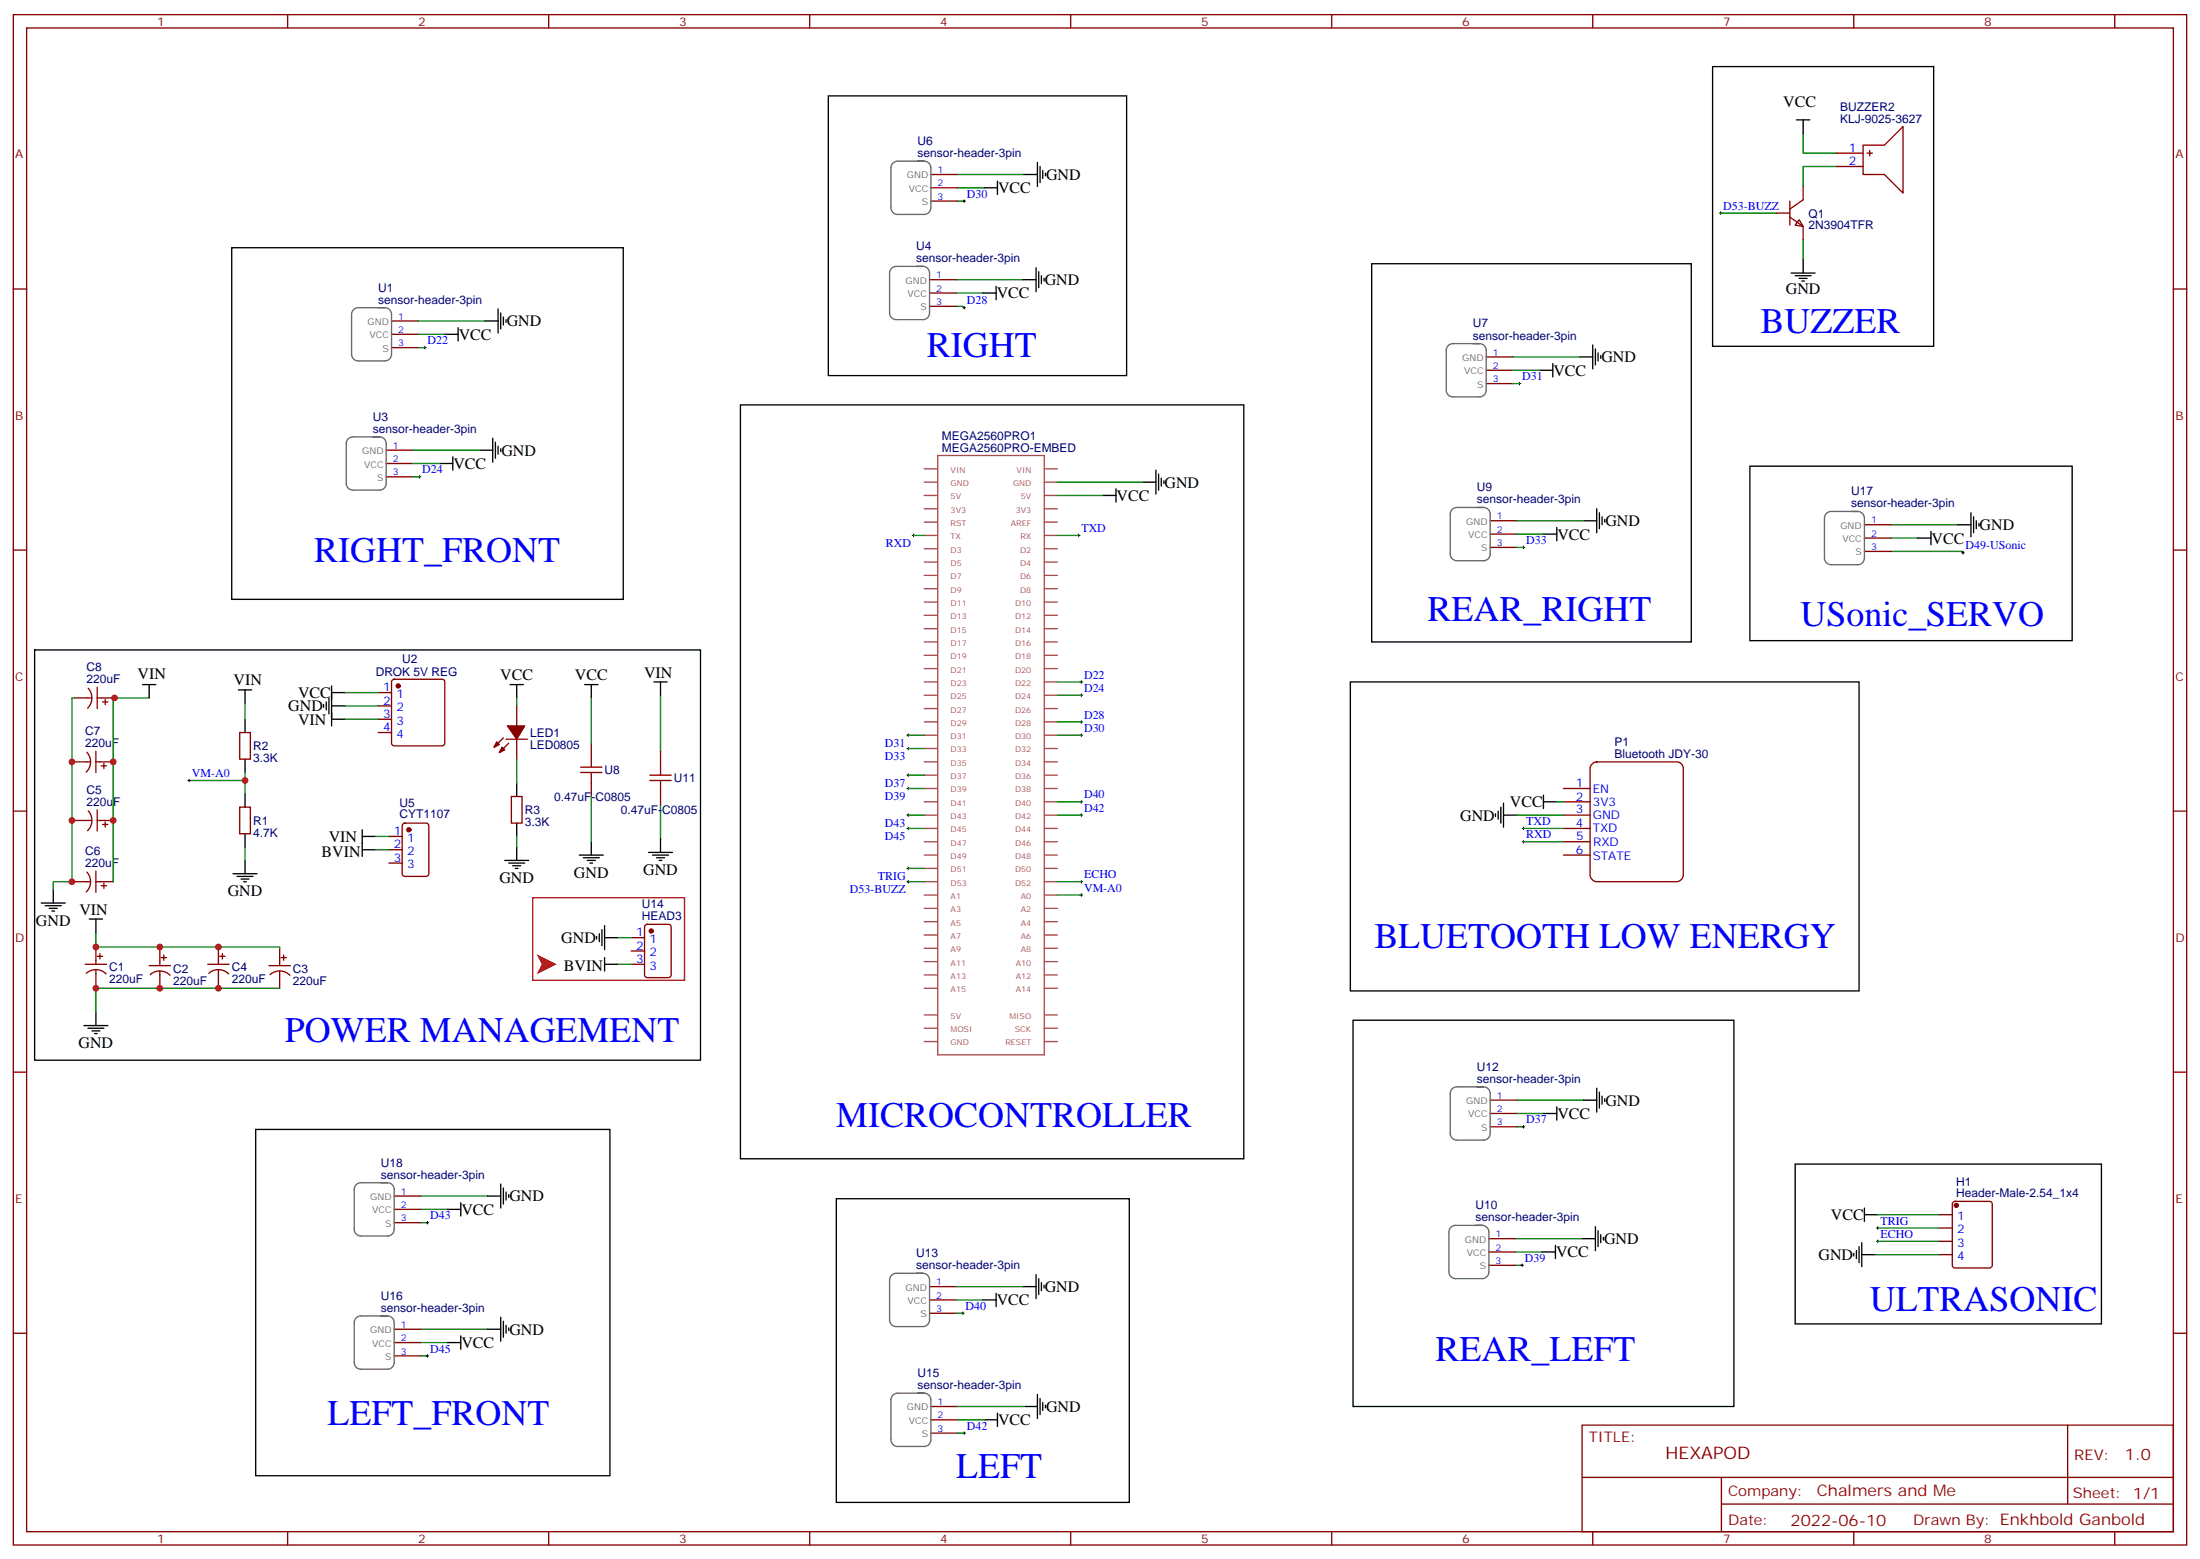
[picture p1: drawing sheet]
<svg xmlns="http://www.w3.org/2000/svg" width="583mm" height="413mm" viewBox="0 0 583 413" stroke-linecap="round" stroke-linejoin="round" font-family="sans-serif">
<g fill="none" stroke="#870000" stroke-width=".35">
<path d="M3.5 3.9h575.8v405.3h-575.8zM7.1 7.4h568.6v398.3h-568.6zM76.2 3.9v3.5M145.3 3.9v3.5M214.5 3.9v3.5M283.6 3.9v3.5M352.8 3.9v3.5M421.9 3.9v3.5M491.1 3.9v3.5M560.2 3.9v3.5M246.6 46.2h7M246.6 49.7h7"/>
<path d="M246.6 53.3h7M3.5 76.6h3.6M246.2 74.1h7.1M246.2 77.6h7.1M575.7 76.6h3.6M103.7 85h7.1M103.7 88.5h7.1M103.7 92.1h7.1M246.2 81.1h7.1M393.7 94.5h7.1M393.7 98.1h7.1M102.3 119.2h7.1"/>
<path d="M393.7 101.6h7.1M102.3 122.8h7.1M102.3 126.3h7.1M394.8 137.9h7M3.5 145.7h3.6M394.8 141.5h7M394.8 145h7M575.7 145.7h3.6M63.5 194h2.8v7.1h-2.8zM100.2 183.4h3.5M100.2 187h3.5M100.2 190.5h3.5"/>
<path d="M100.2 194h3.5M104 180.1l.4-.2h12.7a.71 .71 0 0 1 .7 .7v16.2l-.2 .5-.5 .3h-12.7l-.5-.3-.2-.5v-16.2zM133.3 195.4l-2.4 2.5M134.1 195.8h5.6M134.8 196.8l-2.5 2.5M136.9 187v5.3M136.9 195.8v5.3M156.6 196.8v3.6M175 199v3.5M3.5 214.8h3.6M63.5 213.8h2.8v7h-2.8zM106.8 218.2l.4-.2h5.7a.71 .71 0 0 1 .7 .7l-.1 13-.6 .4h-5.7l-.5-.2-.2-.5v-12.7z"/>
<path d="M135.5 211h2.8v7h-2.8zM156.6 207.4v3.6M175 209.5v3.6M414.2 208.8h7M414.2 212.4h7M414.2 215.9h7M414.2 219.4h7M421.8 202.3l1.2-.5h21.1a1.76 1.76 0 0 1 1.8 1.8v28.2a1.89 1.89 0 0 1-1.8 1.7h-21.1a1.89 1.89 0 0 1-1.8-1.7v-28.2zM575.7 214.8h3.6M103 221.5h3.5M103 225.1h3.5M103 228.6h3.5"/>
<path d="M414.2 223h7M414.2 226.5h7M167.2 248.4h3.5M167.2 251.9h3.5M167.2 255.4h3.5M171 245l.4-.2h5.7a.71 .71 0 0 1 .7 .7l-.1 13-.6 .4h-5.7l-.4-.2-.3-.5v-12.7zM3.5 284h3.6M394.8 291.4h7M394.8 294.9h7M394.8 298.4h7M575.7 284h3.6M104.4 316.8h7.1"/>
<path d="M104.4 320.3h7.1M104.4 323.8h7.1M394.4 328.1h7.1M394.4 331.6h7.1M394.4 335.1h7.1M3.5 353.1h3.6M104.4 352.1h7.1M104.4 355.6h7.1M104.4 359.1h7.1M246.2 340.8h7.1M246.2 344.3h7.1M246.2 347.8h7.1"/>
<path d="M575.7 353.1h3.6M246.6 372.5h7M246.6 376.1h7M246.6 379.6h7M419.1 377.5h156.6v28.2h-156.6zM547.7 377.5v20.9M419.1 391.3h156.5M456 398.4h119.6M456 391.3v14.1M76.2 405.7v3.5M145.3 405.7v3.5M214.5 405.7v3.5"/>
<path d="M283.6 405.7v3.5M352.8 405.7v3.5M421.9 405.7v3.5M491.1 405.7v3.5M560.2 405.7v3.5"/>
</g>
<path d="M243.1 42.7h1.7h-7a1.76 1.76 0 0 0-1.8 1.7v10.6a1.76 1.76 0 0 0 1.8 1.8h7a1.76 1.76 0 0 0 1.8-1.8v-10.6a1.76 1.76 0 0 0-1.8-1.7M242.7 70.6h1.8h-7.1a1.76 1.76 0 0 0-1.7 1.7v10.6a1.76 1.76 0 0 0 1.7 1.8h7.1a1.76 1.76 0 0 0 1.7-1.8v-10.6a1.76 1.76 0 0 0-1.7-1.7M100.2 81.5h1.8h-7.1a1.76 1.76 0 0 0-1.8 1.8v10.5a1.76 1.76 0 0 0 1.8 1.8h7.1a1.76 1.76 0 0 0 1.7-1.8v-10.5a1.76 1.76 0 0 0-1.7-1.8M390.2 91h1.7h-7a1.76 1.76 0 0 0-1.8 1.8v10.6a1.76 1.76 0 0 0 1.8 1.7h7a1.76 1.76 0 0 0 1.8-1.7v-10.6a1.76 1.76 0 0 0-1.8-1.8M98.8 115.7h1.7h-7a1.76 1.76 0 0 0-1.8 1.8v10.6a1.76 1.76 0 0 0 1.8 1.7h7a1.76 1.76 0 0 0 1.8-1.7v-10.6a1.76 1.76 0 0 0-1.8-1.8M391.2 134.4h1.8h-7.1a1.76 1.76 0 0 0-1.7 1.8v10.6a1.76 1.76 0 0 0 1.7 1.7h7.1a1.76 1.76 0 0 0 1.8-1.7v-10.6a1.76 1.76 0 0 0-1.8-1.8M391.2 287.9h1.8h-7.1a1.76 1.76 0 0 0-1.7 1.7v10.6a1.76 1.76 0 0 0 1.7 1.8h7.1a1.76 1.76 0 0 0 1.8-1.8v-10.6a1.76 1.76 0 0 0-1.8-1.7M100.9 313.3h1.8h-7.1a1.76 1.76 0 0 0-1.8 1.7v10.6a1.76 1.76 0 0 0 1.8 1.8h7.1a1.76 1.76 0 0 0 1.7-1.8v-10.6a1.76 1.76 0 0 0-1.7-1.7M242.7 337.3h1.8h-7.1a1.76 1.76 0 0 0-1.7 1.7v10.6a1.76 1.76 0 0 0 1.7 1.8h7.1a1.76 1.76 0 0 0 1.7-1.8v-10.6a1.76 1.76 0 0 0-1.7-1.7M390.9 324.6h1.7h-7a1.76 1.76 0 0 0-1.8 1.7v10.6a1.76 1.76 0 0 0 1.8 1.8h7a1.76 1.76 0 0 0 1.8-1.8v-10.6a1.76 1.76 0 0 0-1.8-1.7M100.9 348.5h1.8h-7.1a1.76 1.76 0 0 0-1.8 1.8v10.6a1.76 1.76 0 0 0 1.8 1.8h7.1a1.76 1.76 0 0 0 1.7-1.8v-10.6a1.76 1.76 0 0 0-1.7-1.8M243.1 369h1.7h-7a1.76 1.76 0 0 0-1.8 1.8v10.6a1.76 1.76 0 0 0 1.8 1.7h7a1.76 1.76 0 0 0 1.8-1.7v-10.6a1.76 1.76 0 0 0-1.8-1.8" fill="none" stroke="#666" stroke-width=".35"/>
<g fill="none" stroke="#000" stroke-width=".35">
<path d="M219.4 25.4h79v74.1h-79zM260.7 49.7h3.5M264.2 48v3.5M271.3 46.2h3.5M274.8 43v6.4M275.5 44.1v4.2M276.2 45.2v2.1M276.9 45.9v.7M61.4 65.6h103.7v93.1h-103.7zM260.3 77.6h3.6M263.9 75.8v3.6M270.9 74.1h3.6"/>
<path d="M274.5 70.9v6.4M275.2 72v4.2M275.9 73v2.1M276.6 73.7v.7M363.4 69.8h84.6v100.2h-84.6zM117.8 88.5h3.6M121.4 86.8v3.5M128.4 85h3.5M131.9 81.8v6.4M132.6 82.9v4.2M133.3 84v2.1M134.1 84.7v.7"/>
<path d="M407.8 98.1h3.5M411.3 96.3v3.5M418.4 94.5h3.5M421.9 91.4v6.3M422.6 92.4v4.3M423.3 93.5v2.1M424 94.2v.7M127 119.2h3.5M130.5 116.1v6.3M131.2 117.1v4.3M131.9 118.2v2.1M132.6 118.9v.7"/>
<path d="M196.1 107.2h133.4v199.7h-133.4zM116.4 122.8h3.5M119.9 121v3.5M292.1 131.2h3.5M295.6 129.5v3.5M302.7 127.7h3.5M306.2 124.5v6.4M306.9 125.6v4.2M307.6 126.6v2.2M308.3 127.4v.7M412.4 139.7v3.5M419.5 137.9h3.5"/>
<path d="M423 134.8v6.3M423.7 135.8v4.3M424.4 136.9v2.1M425.1 137.6v.7M408.9 141.5h3.5M9.2 172.2h176.4v108.6h-176.4zM63.1 182.7h3.6M64.9 182.7v3.6M64.9 190.5v3.5M85.7 186.6v.7M86.4 185.9v2.1M87.1 184.9v4.2"/>
<path d="M87.8 190.5h3.6M87.8 181.7v10.6M87.8 183.4h3.6M87.8 187h3.6M135.1 181.3h3.5M136.9 181.3v3.6M154.9 181.3h3.5M156.6 181.3v3.6M173.2 180.6h3.5M175 180.6v3.5M357.7 180.6h134.8v81.9h-134.8zM64.9 201.1v3.5"/>
<path d="M64.9 210.3v3.5M96 219.8v7M136.9 207.4v3.6M136.9 218v3.5M396.2 215.5v.8M396.9 214.8v2.2M397.6 213.8v4.2M398.3 215.9h3.5M398.3 212.7v6.4M408.9 212.4h3.5M408.9 210.6v3.5M61.7 231.4h6.4"/>
<path d="M62.8 232.1h4.2M63.9 232.8h2.1M64.6 233.5h.7M64.9 220.8v3.6M64.9 227.9v3.5M96 221.5h3.5M96 225.1h3.5M133.7 227.9h6.4M134.8 228.6h4.2M135.8 229.3h2.1M136.5 230h.7M136.9 224.4v3.5"/>
<path d="M153.5 226.5h6.3M154.5 227.2h4.2M155.6 227.9h2.1M156.3 228.6h.7M156.6 223v3.5M171.8 225.8h6.4M172.9 226.5h4.2M173.9 227.2h2.1M174.6 227.9h.7M175 222.2v3.6M158 248v.7M158.7 247.3v2.1"/>
<path d="M159.5 246.2v4.3M160.2 255.4h3.5M160.2 245.2v6.3M160.2 253.6v3.6M160.2 248.4h3.5M358.4 270.2h100.9v102.3h-100.9zM67.7 299.2h93.9v91.7h-93.9zM408.9 294.9h3.5M412.4 293.2v3.5M419.5 291.4h3.5M423 288.2v6.4M423.7 289.3v4.2"/>
<path d="M424.4 290.3v2.2M425.1 291v.7M122.1 318.6v3.5M129.1 316.8h3.5M132.6 313.6v6.4M133.3 314.7v4.2M134.1 315.7v2.2M134.8 316.4v.7M221.5 317.5h77.7v80.4h-77.7zM118.5 320.3h3.6M274.5 337.6v6.4M275.2 338.7v4.2"/>
<path d="M275.9 339.7v2.1M408.5 331.6h3.5M412 329.8v3.6M419.1 328.1h3.5M422.6 324.9v6.4M423.3 326v4.2M424 327v2.1M424.7 327.7v.7M118.5 355.6h3.6M122.1 353.8v3.6M129.1 352.1h3.5M132.6 348.9v6.3"/>
<path d="M133.3 350v4.2M134.1 351v2.1M134.8 351.7v.7M260.3 344.3h3.6M263.9 342.5v3.6M270.9 340.8h3.6M276.6 340.4v.7M260.7 376.1h3.5M264.2 374.3v3.5M271.3 372.5h3.5M274.8 369.4v6.3M275.5 370.4v4.2"/>
<path d="M276.2 371.5v2.1M276.9 372.2v.7"/>
</g>
<g fill="none" stroke="#000" stroke-width=".26">
<path d="M112.2 92.1h.7M112.5 91.7v.7M402.2 101.6h.7M402.5 101.2v.8M110.8 126.3h.7M111.1 125.9v.7M241.7 141.8h.7M242 141.5v.7M285.4 141.8h.7M285.8 141.5v.7M403.2 145h.7M403.6 144.6v.7"/>
<path d="M240.2 194.7h.7M240.2 198.3h.7M240.6 194.4v.7M240.6 197.9v.7M286.1 180.6h.7M286.1 184.1h.7M286.1 194.7h.7M286.1 191.2h.7M286.5 180.3v.7M286.5 183.8v.7M286.5 190.9v.7M286.5 194.4v.7"/>
<path d="M240.2 219.4h.7M240.2 205.3h.7M240.2 208.8h.7M240.2 215.9h.7M240.6 205v.7M240.6 208.5v.7M240.6 215.5v.8M240.6 219.1v.7M286.1 212.4h.7M286.1 215.9h.7M286.5 212v.7M286.5 215.5v.8"/>
<path d="M403.2 219.4h.7M403.6 219.1v.7M403.2 223h.7M403.6 222.6v.7M403.2 298.4h.7M403.6 298.1v.7M112.9 323.8h.7M113.2 323.5v.7M402.9 335.1h.7M403.2 334.8v.7M112.9 359.1h.7M113.2 358.8v.7"/>
<path d="M254.7 347.8h.7M255.1 347.5v.7M255.1 379.6h.7M255.4 379.2v.7"/>
</g>
<g fill="none" stroke="#008700" stroke-width=".35">
<path d="M253.6 49.7h7.1M253.6 46.2h17.7M253.6 53.3h1.8M253.3 77.6h7M253.3 74.1h17.6M110.8 92.1h1.7M110.8 85h17.6M110.8 88.5h7M253.3 81.1h1.8l.3 .4M400.8 94.5h17.6M400.8 98.1h7M109.4 119.2h17.6"/>
<path d="M400.8 101.6h1.7M109.4 126.3h1.7M109.4 122.8h7M280.1 131.2h12M280.1 127.7h22.6M401.8 137.9h17.7M242 141.8h2.8M280.1 141.8h5.7M401.8 145h1.8M401.8 141.5h7.1M64.9 186.3v4.2M91.4 190.5h8.8"/>
<path d="M91.4 183.4h8.8M91.4 187h8.8M136.9 184.9v2.1M156.6 184.9v11.9M175 184.1v14.9M240.6 194.7h4.2M240.6 198.3h4.2M280.1 191.2h6.4M280.1 194.7h6.4M280.1 184.1h6.4M280.1 180.6h6.4M50.1 206.7h14.8"/>
<path d="M64.9 204.6v5.7M136.9 201.1v6.3M156.6 211v12M175 213.1v9.1M240.6 219.4h4.2M240.6 215.9h4.2M240.6 205.3h4.2M240.6 208.8h4.2M280.1 215.9h6.4M280.1 212.4h6.4M401.8 215.9h12.4M403.6 219.4h10.6"/>
<path d="M412.4 212.4h1.8M64.9 224.4v3.5M99.5 225.1h3.5M99.5 221.5h3.5M136.9 221.5v2.9M403.6 223h10.6M163.7 248.4h3.5M163.7 255.4h3.5M401.8 294.9h7.1M401.8 291.4h17.7M401.8 298.4h1.8M111.5 316.8h17.6"/>
<path d="M111.5 320.3h7M111.5 323.8h1.7M401.5 331.6h7M401.5 328.1h17.6M401.5 335.1h1.7M111.5 355.6h7M111.5 352.1h17.6M111.5 359.1h1.7M253.3 347.8h1.8M253.3 340.8h17.6M253.3 344.3h7M253.6 379.6h1.8"/>
<path d="M253.6 372.5h17.7M253.6 376.1h7.1"/>
</g>
<g fill="#870000" stroke="#870000" stroke-width=".35">
<path d="M134.4 192.3h4.6l-2.1 3.5z"/>
<path d="M131.6 196.5l.7 .7-1.4 .7z"/>
<path d="M133 197.9l.7 .7-1.4 .7z"/>
<circle cx="105.5" cy="181.7" r=".53"/>
<circle cx="108.3" cy="219.8" r=".53"/>
<circle cx="172.5" cy="246.6" r=".53"/>
</g>
<g fill="none" stroke="#a64a4a" stroke-width=".35">
<path d="M244.8 124.2h3.5M244.8 127.7h3.5M244.8 131.2h3.5M244.8 134.8h3.5M244.8 138.3h3.5M248.4 120.6h28.2v158.8h-28.2zM276.6 124.2h3.5M276.6 127.7h3.5M276.6 131.2h3.5M276.6 134.8h3.5M276.6 138.3h3.5M244.8 141.8h3.5"/>
<path d="M244.8 145.3h3.5M244.8 148.9h3.5M244.8 152.4h3.5M244.8 155.9h3.5M244.8 159.5h3.5M276.6 141.8h3.5M276.6 145.3h3.5M276.6 148.9h3.5M276.6 152.4h3.5M276.6 155.9h3.5M276.6 159.5h3.5M244.8 163h3.5"/>
<path d="M244.8 166.5h3.5M244.8 170h3.5M244.8 173.6h3.5M244.8 177.1h3.5M276.6 163h3.5M276.6 166.5h3.5M276.6 170h3.5M276.6 173.6h3.5M276.6 177.1h3.5M244.8 180.6h3.5M244.8 184.1h3.5M244.8 187.7h3.5"/>
<path d="M244.8 191.2h3.5M244.8 194.7h3.5M244.8 198.3h3.5M276.6 180.6h3.5M276.6 184.1h3.5M276.6 187.7h3.5M276.6 191.2h3.5M276.6 194.7h3.5M276.6 198.3h3.5M244.8 201.8h3.5M244.8 205.3h3.5M244.8 208.8h3.5"/>
<path d="M244.8 212.4h3.5M244.8 215.9h3.5M244.8 219.4h3.5M276.6 201.8h3.5M276.6 205.3h3.5M276.6 208.8h3.5M276.6 212.4h3.5M276.6 215.9h3.5M276.6 219.4h3.5M244.8 223h3.5M244.8 226.5h3.5M244.8 230h3.5"/>
<path d="M244.8 233.5h3.5M244.8 237.1h3.5M276.6 223h3.5M276.6 226.5h3.5M276.6 230h3.5M276.6 233.5h3.5M276.6 237.1h3.5M244.8 240.6h3.5M244.8 244.1h3.5M244.8 247.6h3.5M244.8 251.2h3.5M244.8 254.7h3.5"/>
<path d="M244.8 258.2h3.5M276.6 240.6h3.5M276.6 244.1h3.5M276.6 247.6h3.5M276.6 251.2h3.5M276.6 254.7h3.5M276.6 258.2h3.5M244.8 261.8h3.5M244.8 268.8h3.5M244.8 272.3h3.5M244.8 275.9h3.5M276.6 261.8h3.5"/>
<path d="M276.6 268.8h3.5M276.6 272.3h3.5M276.6 275.9h3.5"/>
</g>
<path d="M153.8 203.2h5.7M153.8 204.6h5.7M156.6 200.4v2.8M156.6 204.6v2.8M172.2 205.3h5.6M172.2 206.7h5.6M175 202.5v2.8M175 206.7v2.8" fill="none" stroke="#a10000" stroke-width=".35"/>
<path d="M142.2 252.8l5.3 2.6-5.3 2.7 1.3-2.7z" fill="#f00"/>
<path d="M141.1 237.8h40.2v21.8h-40.2z" fill="none" stroke="#f00" stroke-width=".35"/>
<g fill="none" stroke="#000" stroke-width=".26">
<path d="M255.1 53.3h.7M255.4 52.9v.7M455.4 56.4h.7M455.8 56.1v.7M255.1 81.5h.7M255.4 81.1v.7M519.6 146.4h.7M520 146v.8M49.7 206.7h.7M50.1 206.4v.7M240.2 233.5h.7M240.2 230h.7"/>
<path d="M240.6 229.7v.7M240.6 233.2v.7M286.1 237.1h.7M286.1 233.5h.7M286.5 233.2v.7M286.5 236.7v.7M497.1 325.3h.7M497.1 328.8h.7M497.4 324.9v.7M497.4 328.4v.7"/>
</g>
<g fill="none" stroke="#008700" stroke-width=".35">
<path d="M477.7 35.3v5.3h8.8M455.8 56.4h14.8M486.5 44.1h-8.8v5.3M477.7 63.5v5.3M500.9 139h17.7M500.9 146h19.1v.4M500.9 142.5h7.1M19.8 184.9h-.8v48.6h.4M39.5 184.9h-9.5v48.6M19 201.8h.4M19 217.3h.8M30 217.3h.3"/>
<path d="M19 233.5h-4.9v2.2M240.6 233.5h4.2M240.6 230h4.2M280.1 237.1h6.4M280.1 233.5h6.4M25.4 246.9v3.9h48.7v.4M42.3 250.8v.4M25.4 261.4v.4h48.7M25.4 261.8v6.3M57.9 261.4v.4M496.7 332.3h16.9M497.4 325.3h16.2"/>
<path d="M497.4 328.8h16.2M497.4 321.7h16.2"/>
</g>
<g fill="none" stroke="#000" stroke-width=".35">
<path d="M453.7 17.6h58.5v74.1h-58.5zM475.9 31.7h3.5M477.7 31.7v3.6M474.5 72.3h6.3M475.5 73h4.3M476.6 73.7h2.1M477.3 74.4h.7M477.7 68.8v3.5M463.5 123.5h85.4v46.2h-85.4zM518.6 139h3.5M522.1 135.8v6.4M522.8 136.9v4.2"/>
<path d="M523.5 137.9v2.2M524.2 138.6v.7M508 142.5h3.5M511.5 140.8v3.5M37.7 181.3h3.6M39.5 181.3v3.6M10.9 239.2h6.4M12 239.9h4.2M14.1 235.7v3.5M13.1 240.6h2.1M13.8 241.3h.7M23.6 243.4h3.6"/>
<path d="M25.4 243.4v3.5M22.2 271.6h6.4M23.3 272.3h4.2M24.3 273h2.2M25 273.8h.8M25.4 268.1v3.5M475.5 308.3h81.2v42.4h-81.2zM493.9 320v3.5M491.1 332v.7M491.8 331.3v2.1M492.5 330.2v4.2M493.2 332.3h3.5"/>
<path d="M493.2 329.1v6.4M493.9 321.7h3.5"/>
</g>
<g fill="none" stroke="#870000" stroke-width=".35">
<path d="M493.5 38.5h5.7l4.9-5v17.7l-4.9-5h-5.7zM495.3 39.9v1.4M486.5 40.6h7M486.5 44.1h7M494.6 40.6h1.4M493.9 139h7M493.9 142.5h7M493.9 146h7M19.8 184.9h4.5M23 199.3a3.8 3.8 0 0 1-.1 5.2M23.4 182.3a3.8 3.8 0 0 1-.2 5.3M25.4 199v5.6"/>
<path d="M25.8 182v5.7M25.8 184.9h4.5M27.2 185.9h1.4M27.9 185.2v1.4M19.4 201.8h4.6M19.8 217.3h4.5M23.4 214.8a3.8 3.8 0 0 1-.2 5.2M25.4 201.8h4.6M25.8 214.5v5.6M25.8 217.3h4.5M26.8 202.8h1.4M27.2 218.4h1.4"/>
<path d="M27.5 202.1v1.5M27.9 217.7v1.4M19.4 233.5h4.6M23 231a3.8 3.8 0 0 1-.1 5.2M25.4 230.7v5.7M25.4 233.5h4.6M26.8 234.6h1.4M27.5 233.9v1.4M22.6 255.4h5.6M22.9 257.8a3.8 3.8 0 0 1 5.2 .2M25.4 250.8v4.6M25.4 256.8v4.6"/>
<path d="M25.8 253.3h1.4M26.5 252.6v1.4M39.5 255.8h5.7M39.8 258.1a3.8 3.8 0 0 1 5.2 .2M42.3 251.2v4.6M42.3 257.2v4.6M42.7 253.6h1.4M43.4 252.9v1.5M55 255.4h5.7M55.3 257.8a3.8 3.8 0 0 1 5.3 .2M57.9 250.8v4.6M57.9 256.8v4.6"/>
<path d="M58.2 253.3h1.4M58.9 252.6v1.4M71.3 255.8h5.6M71.5 258.1a3.8 3.8 0 0 1 5.3 .2M74.1 251.2v4.6M74.1 257.2v4.6M74.4 253.6h1.4M75.1 252.9v1.5M517.4 318.4l.5-.2h9.1a.71 .71 0 0 1 .8 .7l-.1 16.5-.7 .4h-9.1l-.5-.2-.2-.5v-16.2zM513.6 321.7h3.6M513.6 325.3h3.6M513.6 328.8h3.6"/>
<path d="M513.6 332.3h3.6"/>
</g>
<circle cx="518.2" cy="319.3" r=".53" fill="#870000" stroke="#870000" stroke-width=".35"/>
<path d="M490.4 135.5h1.7h-7a1.76 1.76 0 0 0-1.8 1.7v10.6a1.76 1.76 0 0 0 1.8 1.8h7a1.76 1.76 0 0 0 1.8-1.8v-10.6a1.76 1.76 0 0 0-1.8-1.7" fill="none" stroke="#666" stroke-width=".35"/>
<g fill="#c00">
<circle cx="64.9" cy="206.7" r=".88"/>
<circle cx="57.9" cy="261.8" r=".88"/>
<circle cx="57.9" cy="250.8" r=".88"/>
<circle cx="42.3" cy="261.8" r=".88"/>
<circle cx="42.3" cy="250.8" r=".88"/>
<circle cx="25.4" cy="261.8" r=".88"/>
<circle cx="25.4" cy="250.8" r=".88"/>
<circle cx="19.1" cy="201.8" r=".88"/>
<circle cx="19.1" cy="217.3" r=".88"/>
<circle cx="30" cy="201.8" r=".88"/>
<circle cx="30" cy="217.3" r=".88"/>
<circle cx="30.3" cy="184.9" r=".88"/>
<circle cx="19.1" cy="233.5" r=".88"/>
</g>
<path d="M470.6 56.4h3.5M474.1 57.5l3.6 2.5v3.5M474.1 53.3v6.3M476.6 58.2l1.1 1.8-2.2-.4zM477.7 49.4v3.5l-3.6 2.5" fill="none" stroke="#870000" stroke-width=".35"/>
<g font-size="9.5" fill="#00f">
<text x="466.4" y="88.2">BUZZER</text>
<text x="245.5" y="94.5">RIGHT</text>
<text x="83.3" y="148.9">RIGHT_FRONT</text>
<text x="378.2" y="164.4">REAR_RIGHT</text>
<text x="477" y="165.8">USonic_SERVO</text>
<text x="364.1" y="251.2">BLUETOOTH LOW ENERGY</text>
<text x="75.5" y="275.9">POWER MANAGEMENT</text>
<text x="221.5" y="298.4">MICROCONTROLLER</text>
<text x="495.3" y="347.1">ULTRASONIC</text>
<text x="380.3" y="360.5">REAR_LEFT</text>
<text x="86.8" y="377.5">LEFT_FRONT</text>
<text x="253.3" y="391.6">LEFT</text>
</g>
<text font-size="4.6" fill="#800" x="441.2" y="386.5">HEXAPOD</text>
<g font-size="4.2">
<text x="472.4" y="28.2">VCC</text>
<text x="277.1" y="47.6">GND</text>
<text x="264.4" y="51.2">VCC</text>
<text x="276.8" y="75.5">GND</text>
<text x="473.1" y="78">GND</text>
<text x="264.1" y="79">VCC</text>
<text x="121.5" y="90">VCC</text>
<text x="134.2" y="86.5">GND</text>
<text x="424.2" y="96">GND</text>
<text x="411.5" y="99.5">VCC</text>
<text x="120.1" y="124.2">VCC</text>
<text x="132.8" y="120.7">GND</text>
<text x="308.5" y="129.1">GND</text>
<text x="295.8" y="132.7">VCC</text>
<text x="412.6" y="142.9">VCC</text>
<text x="425.3" y="139.4">GND</text>
<text x="511.7" y="144">VCC</text>
<text x="524.4" y="140.4">GND</text>
<text x="36.5" y="179.9">VIN</text>
<text x="170.6" y="179.5">VIN</text>
<text x="61.9" y="181.4">VIN</text>
<text x="79" y="184.9">VCC</text>
<text x="132.5" y="180.2">VCC</text>
<text x="152.3" y="180.2">VCC</text>
<text x="76.4" y="188.4">GND</text>
<text x="79" y="191.9">VIN</text>
<text x="400" y="213.8">VCC</text>
<text x="386.8" y="217.3">GND</text>
<text x="85.2" y="226.9">BVIN</text>
<text x="87.1" y="223">VIN</text>
<text x="132.3" y="233.9">GND</text>
<text x="152" y="232.6">GND</text>
<text x="170.4" y="231.8">GND</text>
<text x="60.3" y="237.4">GND</text>
<text x="9.5" y="245.2">GND</text>
<text x="21" y="242.3">VIN</text>
<text x="148.7" y="249.8">GND</text>
<text x="149.4" y="257.2">BVIN</text>
<text x="20.8" y="277.6">GND</text>
<text x="425.3" y="292.8">GND</text>
<text x="412.6" y="296.4">VCC</text>
<text x="122.2" y="321.8">VCC</text>
<text x="134.9" y="318.2">GND</text>
<text x="485" y="323.2">VCC</text>
<text x="424.9" y="329.5">GND</text>
<text x="412.2" y="333">VCC</text>
<text x="481.7" y="333.8">GND</text>
<text x="264.1" y="345.7">VCC</text>
<text x="276.8" y="342.2">GND</text>
<text x="134.9" y="353.5">GND</text>
<text x="122.2" y="357">VCC</text>
<text x="264.4" y="377.5">VCC</text>
<text x="277.1" y="374">GND</text>
</g>
<g font-size="4.2" fill="#800">
<text x="562.9" y="386.7">1.0</text>
<text x="481.3" y="396.3">Chalmers and Me</text>
<text x="474.4" y="404.1">2022-06-10</text>
</g>
<g font-size="3.9" fill="#800">
<text x="420.9" y="382.1">TITLE:</text>
<text x="549.5" y="386.7">REV:</text>
<text x="457.8" y="396.3">Company:</text>
<text x="549.1" y="396.9">Sheet: 1/1</text>
<text x="457.8" y="403.9">Date:</text>
<text x="506.8" y="404">Drawn By: Enkhbold Ganbold</text>
</g>
<g font-size="3.2" fill="#800">
<text x="41.6" y="6.9">1</text>
<text x="110.8" y="6.9">2</text>
<text x="179.9" y="6.9">3</text>
<text x="249.1" y="6.9">4</text>
<text x="318.2" y="6.9">5</text>
<text x="387.3" y="6.9">6</text>
<text x="456.5" y="6.9">7</text>
<text x="525.6" y="6.9">8</text>
<text x="4.1" y="42">A</text>
<text x="576.3" y="42">A</text>
<text x="4.1" y="111.1">B</text>
<text x="576.3" y="111.1">B</text>
<text x="4.1" y="180.3">C</text>
<text x="576.3" y="180.3">C</text>
<text x="4.1" y="249.4">D</text>
<text x="576.3" y="249.4">D</text>
<text x="4.1" y="318.6">E</text>
<text x="576.3" y="318.6">E</text>
<text x="41.6" y="408.7">1</text>
<text x="110.8" y="408.7">2</text>
<text x="179.9" y="408.7">3</text>
<text x="249.1" y="408.7">4</text>
<text x="318.2" y="408.7">5</text>
<text x="387.3" y="408.7">6</text>
<text x="456.5" y="408.7">7</text>
<text x="525.6" y="408.7">8</text>
</g>
<g font-size="3.2" fill="#000080">
<text x="487.5" y="29.3">BUZZER2</text>
<text x="487.5" y="32.5">KLJ-9025-3627</text>
<text x="243" y="41.6">sensor-header-3pin</text>
<text x="243" y="38.4">U6</text>
<text x="479.1" y="57.6">Q1</text>
<text x="479.1" y="60.6">2N3904TFR</text>
<text x="242.7" y="69.5">sensor-header-3pin</text>
<text x="242.7" y="66.3">U4</text>
<text x="100.2" y="77.2">U1</text>
<text x="100.2" y="80.4">sensor-header-3pin</text>
<text x="390.2" y="90">sensor-header-3pin</text>
<text x="390.2" y="86.7">U7</text>
<text x="98.8" y="111.4">U3</text>
<text x="98.8" y="114.7">sensor-header-3pin</text>
<text x="249.5" y="119.6">MEGA2560PRO-EMBED</text>
<text x="249.5" y="116.4">MEGA2560PRO1</text>
<text x="391.2" y="130.1">U9</text>
<text x="490.3" y="131.2">U17</text>
<text x="391.2" y="133.3">sensor-header-3pin</text>
<text x="490.3" y="134.4">sensor-header-3pin</text>
<text x="22.9" y="177.8">C8</text>
<text x="99.5" y="178.9">DROK 5V REG</text>
<text x="106.5" y="175.5">U2</text>
<text x="22.9" y="181">220uF</text>
<text x="22.6" y="197.9">220uF</text>
<text x="22.6" y="194.7">C7</text>
<text x="140.4" y="195.1">LED1</text>
<text x="427.7" y="197.6">P1</text>
<text x="67" y="201.9">3.3K</text>
<text x="67" y="198.7">R2</text>
<text x="140.4" y="198.4">LED0805</text>
<text x="427.7" y="200.7">Bluetooth JDY-30</text>
<text x="160.2" y="205.1">U8</text>
<text x="178.5" y="207.2">U11</text>
<text x="22.9" y="213.4">220uF</text>
<text x="22.9" y="210.3">C5</text>
<text x="105.8" y="213.6">U5</text>
<text x="139" y="215.7">R3</text>
<text x="146.8" y="212.1">0.47uF-C0805</text>
<text x="164.5" y="215.6">0.47uF-C0805</text>
<text x="67" y="221.6">4.7K</text>
<text x="67" y="218.5">R1</text>
<text x="105.8" y="216.8">CYT1107</text>
<text x="139" y="218.8">3.3K</text>
<text x="22.6" y="226.5">C6</text>
<text x="22.6" y="229.7">220uF</text>
<text x="170" y="243.8">HEAD3</text>
<text x="170" y="240.6">U14</text>
<text x="28.9" y="257.3">C1</text>
<text x="45.9" y="257.6">C2</text>
<text x="61.4" y="257.3">C4</text>
<text x="77.6" y="257.6">C3</text>
<text x="28.9" y="260.4">220uF</text>
<text x="45.9" y="260.8">220uF</text>
<text x="61.4" y="260.4">220uF</text>
<text x="77.6" y="260.8">220uF</text>
<text x="391.2" y="286.8">sensor-header-3pin</text>
<text x="391.2" y="283.6">U12</text>
<text x="100.9" y="309">U18</text>
<text x="100.9" y="312.2">sensor-header-3pin</text>
<text x="518.2" y="317.1">Header-Male-2.54_1x4</text>
<text x="518.2" y="314.2">H1</text>
<text x="390.9" y="323.5">sensor-header-3pin</text>
<text x="390.9" y="320.3">U10</text>
<text x="242.7" y="333">U13</text>
<text x="242.7" y="336.2">sensor-header-3pin</text>
<text x="100.9" y="347.5">sensor-header-3pin</text>
<text x="100.9" y="344.3">U16</text>
<text x="243" y="364.7">U15</text>
<text x="243" y="367.9">sensor-header-3pin</text>
</g>
<g font-size="3.2" fill="#00f">
<text x="489.8" y="40.2">1</text>
<text x="489.8" y="43.7">2</text>
<text x="256.1" y="52.4">D30</text>
<text x="456.5" y="55.6">D53-BUZZ</text>
<text x="256.1" y="80.6">D28</text>
<text x="113.2" y="91.2">D22</text>
<text x="403.2" y="100.7">D31</text>
<text x="111.8" y="125.4">D24</text>
<text x="286.5" y="140.9">TXD</text>
<text x="234.6" y="144.9">RXD</text>
<text x="404.3" y="144.1">D33</text>
<text x="520.7" y="145.5">D49-USonic</text>
<text x="287.2" y="179.7">D22</text>
<text x="101.5" y="183.1">1</text>
<text x="105" y="184.9">1</text>
<text x="287.2" y="183.3">D24</text>
<text x="101.5" y="186.6">2</text>
<text x="101.5" y="190.1">3</text>
<text x="105" y="188.4">2</text>
<text x="105" y="191.9">3</text>
<text x="287.2" y="190.3">D28</text>
<text x="101.5" y="193.7">4</text>
<text x="105" y="195.4">4</text>
<text x="234.4" y="197.8">D31</text>
<text x="287.2" y="193.9">D30</text>
<text x="234.4" y="201.4">D33</text>
<text x="50.8" y="205.8">VM-A0</text>
<text x="234.4" y="208.4">D37</text>
<text x="417.4" y="208.5">1</text>
<text x="234.4" y="212">D39</text>
<text x="287.2" y="211.5">D40</text>
<text x="287.2" y="215">D42</text>
<text x="417.4" y="215.5">3</text>
<text x="417.4" y="212.1">2</text>
<text x="421.9" y="210">EN</text>
<text x="421.9" y="213.5">3V3</text>
<text x="104.3" y="221.2">1</text>
<text x="234.4" y="219">D43</text>
<text x="404.3" y="218.5">TXD</text>
<text x="417.4" y="219">4</text>
<text x="421.9" y="216.9">GND</text>
<text x="421.9" y="220.4">TXD</text>
<text x="104.3" y="224.7">2</text>
<text x="107.8" y="223">1</text>
<text x="107.8" y="226.5">2</text>
<text x="234.4" y="222.5">D45</text>
<text x="404.3" y="222.1">RXD</text>
<text x="417.4" y="226.2">6</text>
<text x="417.5" y="222.6">5</text>
<text x="421.9" y="227.7">STATE</text>
<text x="422" y="224">RXD</text>
<text x="104.3" y="228.2">3</text>
<text x="107.8" y="230">3</text>
<text x="232.5" y="233.1">TRIG</text>
<text x="287.2" y="232.7">ECHO</text>
<text x="225.1" y="236.6">D53-BUZZ</text>
<text x="287.2" y="236.2">VM-A0</text>
<text x="168.6" y="248">1</text>
<text x="168.6" y="251.5">2</text>
<text x="172" y="249.8">1</text>
<text x="168.6" y="255.1">3</text>
<text x="172" y="253.3">2</text>
<text x="172" y="256.8">3</text>
<text x="404.3" y="297.6">D37</text>
<text x="113.9" y="323">D43</text>
<text x="518.5" y="323.1">1</text>
<text x="498.1" y="324.4">TRIG</text>
<text x="498.1" y="327.9">ECHO</text>
<text x="518.5" y="326.7">2</text>
<text x="403.9" y="334.3">D39</text>
<text x="518.5" y="330.2">3</text>
<text x="518.5" y="333.7">4</text>
<text x="255.8" y="347">D40</text>
<text x="113.9" y="358.2">D45</text>
<text x="256.1" y="378.7">D42</text>
</g>
<g font-size="2.5" fill="#666">
<text x="240.2" y="47.3">GND</text>
<text x="240.8" y="50.8">VCC</text>
<text x="244.2" y="54.3">S</text>
<text x="239.9" y="75.1">GND</text>
<text x="240.4" y="78.7">VCC</text>
<text x="243.8" y="82.2">S</text>
<text x="97.3" y="86.1">GND</text>
<text x="97.9" y="89.6">VCC</text>
<text x="101.3" y="93.1">S</text>
<text x="387.3" y="95.6">GND</text>
<text x="387.9" y="99.1">VCC</text>
<text x="391.3" y="102.7">S</text>
<text x="95.9" y="120.3">GND</text>
<text x="96.5" y="123.8">VCC</text>
<text x="99.9" y="127.4">S</text>
<text x="388.4" y="139">GND</text>
<text x="388.9" y="142.5">VCC</text>
<text x="487.5" y="140.1">GND</text>
<text x="488.1" y="143.6">VCC</text>
<text x="392.4" y="146">S</text>
<text x="491.5" y="147.1">S</text>
<text x="388.4" y="292.5">GND</text>
<text x="388.9" y="296">VCC</text>
<text x="392.4" y="299.5">S</text>
<text x="98.1" y="317.9">GND</text>
<text x="98.6" y="321.4">VCC</text>
<text x="102" y="324.9">S</text>
<text x="388" y="329.1">GND</text>
<text x="388.6" y="332.7">VCC</text>
<text x="239.9" y="341.8">GND</text>
<text x="392" y="336.2">S</text>
<text x="240.4" y="345.4">VCC</text>
<text x="98.1" y="353.1">GND</text>
<text x="243.8" y="348.9">S</text>
<text x="98.6" y="356.7">VCC</text>
<text x="102" y="360.2">S</text>
<text x="240.2" y="373.6">GND</text>
<text x="240.8" y="377.1">VCC</text>
<text x="244.2" y="380.6">S</text>
</g>
<g font-size="2.5" fill="#00f">
<text x="248.4" y="45.9">1</text>
<text x="248.4" y="49.4">2</text>
<text x="248.4" y="52.9">3</text>
<text x="248" y="73.7">1</text>
<text x="248" y="77.3">2</text>
<text x="248" y="80.8">3</text>
<text x="105.5" y="84.7">1</text>
<text x="105.5" y="88.2">2</text>
<text x="105.5" y="91.7">3</text>
<text x="395.5" y="94.2">1</text>
<text x="395.5" y="97.7">2</text>
<text x="395.5" y="101.2">3</text>
<text x="104.1" y="118.9">1</text>
<text x="104.1" y="122.4">2</text>
<text x="104.1" y="125.9">3</text>
<text x="396.5" y="137.6">1</text>
<text x="396.5" y="141.1">2</text>
<text x="495.7" y="138.6">1</text>
<text x="495.7" y="142.2">2</text>
<text x="396.5" y="144.6">3</text>
<text x="495.7" y="145.7">3</text>
<text x="396.5" y="291">1</text>
<text x="396.5" y="294.6">2</text>
<text x="396.5" y="298.1">3</text>
<text x="106.2" y="316.4">1</text>
<text x="106.2" y="320">2</text>
<text x="106.2" y="323.5">3</text>
<text x="396.2" y="327.7">1</text>
<text x="396.2" y="331.3">2</text>
<text x="396.2" y="334.8">3</text>
<text x="248" y="340.4">1</text>
<text x="248" y="344">2</text>
<text x="248" y="347.5">3</text>
<text x="106.2" y="351.7">1</text>
<text x="106.2" y="355.2">2</text>
<text x="106.2" y="358.8">3</text>
<text x="248.4" y="372.2">1</text>
<text x="248.4" y="375.7">2</text>
<text x="248.4" y="379.2">3</text>
</g>
<g font-size="2.1" fill="#a54b4b">
<text x="251.8" y="125.2">VIN</text>
<text x="269.3" y="125.2">VIN</text>
<text x="251.8" y="128.7">GND</text>
<text x="268.4" y="128.7">GND</text>
<text x="251.8" y="132.3">5V</text>
<text x="251.8" y="135.8">3V3</text>
<text x="269.1" y="135.8">3V3</text>
<text x="270.4" y="132.3">5V</text>
<text x="251.8" y="139.3">RST</text>
<text x="251.8" y="142.9">TX</text>
<text x="267.7" y="139.3">AREF</text>
<text x="270.3" y="142.9">RX</text>
<text x="251.8" y="146.4">D3</text>
<text x="251.8" y="149.9">D5</text>
<text x="270.2" y="146.4">D2</text>
<text x="270.2" y="149.9">D4</text>
<text x="251.8" y="153.4">D7</text>
<text x="270.2" y="153.4">D6</text>
<text x="251.8" y="157">D9</text>
<text x="251.8" y="160.5">D11</text>
<text x="268.9" y="160.5">D10</text>
<text x="270.2" y="157">D8</text>
<text x="251.8" y="164">D13</text>
<text x="251.8" y="167.6">D15</text>
<text x="268.9" y="164">D12</text>
<text x="268.9" y="167.6">D14</text>
<text x="251.8" y="171.1">D17</text>
<text x="268.9" y="171.1">D16</text>
<text x="251.8" y="174.6">D19</text>
<text x="251.8" y="178.1">D21</text>
<text x="268.9" y="174.6">D18</text>
<text x="268.9" y="178.1">D20</text>
<text x="251.8" y="181.7">D23</text>
<text x="251.8" y="185.2">D25</text>
<text x="268.9" y="181.7">D22</text>
<text x="268.9" y="185.2">D24</text>
<text x="251.8" y="188.7">D27</text>
<text x="268.9" y="188.7">D26</text>
<text x="251.8" y="192.2">D29</text>
<text x="251.8" y="195.8">D31</text>
<text x="268.9" y="192.2">D28</text>
<text x="268.9" y="195.8">D30</text>
<text x="251.8" y="199.3">D33</text>
<text x="251.8" y="202.8">D35</text>
<text x="268.9" y="199.3">D32</text>
<text x="268.9" y="202.8">D34</text>
<text x="251.8" y="206.4">D37</text>
<text x="251.8" y="209.9">D39</text>
<text x="268.9" y="206.4">D36</text>
<text x="268.9" y="209.9">D38</text>
<text x="251.8" y="213.4">D41</text>
<text x="268.9" y="213.4">D40</text>
<text x="251.8" y="216.9">D43</text>
<text x="251.8" y="220.5">D45</text>
<text x="268.9" y="216.9">D42</text>
<text x="268.9" y="220.5">D44</text>
<text x="251.8" y="224">D47</text>
<text x="251.8" y="227.5">D49</text>
<text x="268.9" y="224">D46</text>
<text x="268.9" y="227.5">D48</text>
<text x="251.8" y="231.1">D51</text>
<text x="268.9" y="231.1">D50</text>
<text x="251.8" y="234.6">D53</text>
<text x="251.8" y="238.1">A1</text>
<text x="268.9" y="234.6">D52</text>
<text x="270.4" y="238.1">A0</text>
<text x="251.8" y="241.6">A3</text>
<text x="251.8" y="245.2">A5</text>
<text x="270.4" y="241.6">A2</text>
<text x="270.4" y="245.2">A4</text>
<text x="251.8" y="248.7">A7</text>
<text x="270.4" y="248.7">A6</text>
<text x="251.8" y="252.2">A9</text>
<text x="251.8" y="255.7">A11</text>
<text x="269.1" y="255.7">A10</text>
<text x="270.4" y="252.2">A8</text>
<text x="251.8" y="259.3">A13</text>
<text x="251.8" y="262.8">A15</text>
<text x="269.1" y="259.3">A12</text>
<text x="269.1" y="262.8">A14</text>
<text x="251.8" y="269.9">5V</text>
<text x="267.4" y="269.9">MISO</text>
<text x="251.8" y="273.4">MOSI</text>
<text x="268.8" y="273.4">SCK</text>
<text x="251.8" y="276.9">GND</text>
<text x="266.3" y="276.9">RESET</text>
</g>
</svg>
